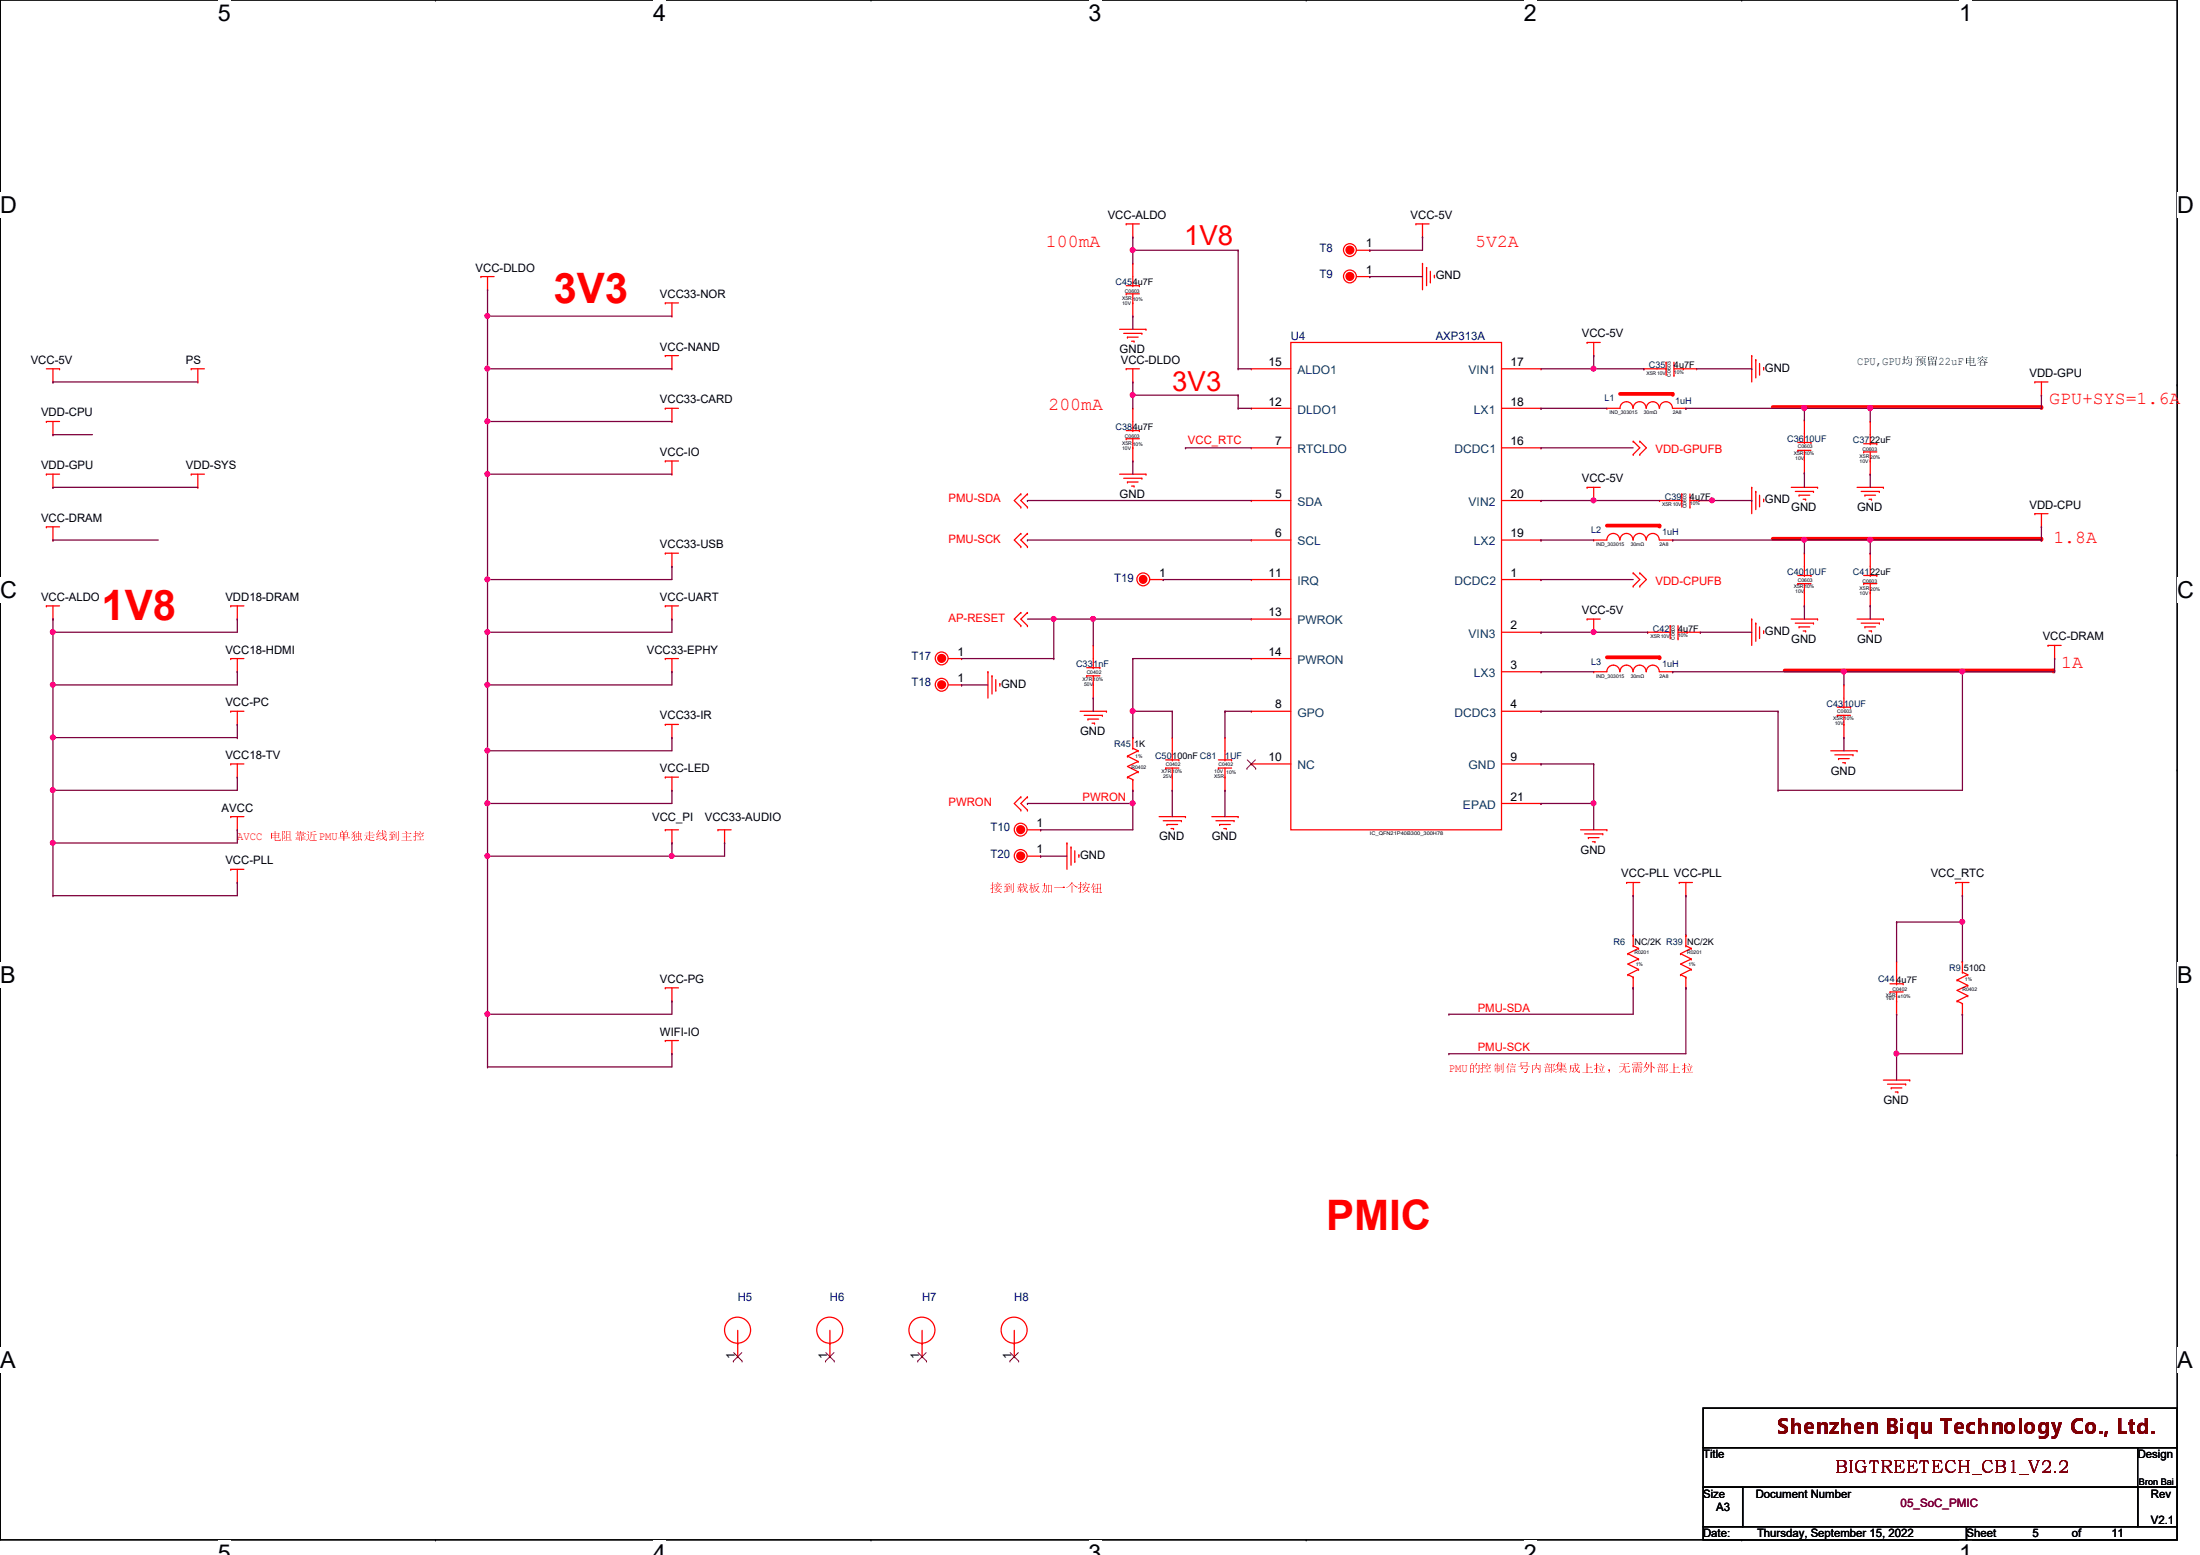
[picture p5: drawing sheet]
<svg xmlns="http://www.w3.org/2000/svg" width="297mm" height="210mm" viewBox="0 0 297 210" stroke-linecap="round" stroke-linejoin="round" font-family="sans-serif">
<path d="M0 0h294v207.9h-294z" fill="none" stroke="#000" stroke-width=".17"/>
<g fill="#fff">
<path d="M29.4 0h1.8v3.5h-1.8z"/>
<path d="M29.4 207.9h1.8v2h-1.8z"/>
</g>
<path d="M58.8 0h.1M58.8 207.9h.1" fill="none" stroke="#000" stroke-width=".17"/>
<g fill="#fff">
<path d="M88.2 0h1.7v3.5h-1.7z"/>
<path d="M88.2 207.9h1.7v2h-1.7z"/>
</g>
<path d="M117.6 0h.1M117.6 207.9h.1" fill="none" stroke="#000" stroke-width=".17"/>
<g fill="#fff">
<path d="M147 0h1.7v3.5h-1.7z"/>
<path d="M147 207.9h1.7v2h-1.7z"/>
</g>
<path d="M176.4 0h.1M176.4 207.9h.1" fill="none" stroke="#000" stroke-width=".17"/>
<g fill="#fff">
<path d="M205.7 0h1.8v3.5h-1.8z"/>
<path d="M205.7 207.9h1.8v2h-1.8z"/>
</g>
<path d="M235.2 0h.1M235.2 207.9h.1" fill="none" stroke="#000" stroke-width=".17"/>
<g fill="#fff">
<path d="M264.5 0h1.8v3.5h-1.8z"/>
<path d="M264.5 207.9h1.8v2h-1.8z"/>
<path d="M0 26h2.3v3.4h-2.3z"/>
<path d="M294 26h2.2v3.4h-2.2z"/>
<path d="M0 77.9h2.3v3.5h-2.3z"/>
<path d="M294 77.9h2.2v3.5h-2.2z"/>
</g>
<path d="M0 51.9h.1M294 51.9h.1" fill="none" stroke="#000" stroke-width=".17"/>
<g fill="#fff">
<path d="M0 129.9h2.1v3.4h-2.1z"/>
<path d="M294 129.9h2v3.4h-2z"/>
</g>
<path d="M0 103.9h.1M294 103.9h.1" fill="none" stroke="#000" stroke-width=".17"/>
<g fill="#fff">
<path d="M0 181.8h2.1v3.5h-2.1z"/>
<path d="M294 181.8h2v3.5h-2z"/>
</g>
<path d="M0 155.9h.1M294 155.9h.1" fill="none" stroke="#000" stroke-width=".17"/>
<path d="M239.3 72.7h36.3" fill="none" stroke="#f00" stroke-width=".51"/>
<circle cx="275.6" cy="72.7" r=".25" fill="#f00"/>
<path d="M239.3 54.9h36.3" fill="none" stroke="#f00" stroke-width=".51"/>
<circle cx="275.6" cy="54.9" r=".25" fill="#f00"/>
<path d="M241 90.5h36.2" fill="none" stroke="#f00" stroke-width=".51"/>
<circle cx="277.2" cy="90.5" r=".25" fill="#f00"/>
<g fill="none" stroke="#f00" stroke-width=".17">
<path d="M64.9 37.3h.1M64.9 37.3h1.8M65.8 39.1h.1M65.8 37.3v1.8M152.1 30.2h.1M152.1 30.2h1.7M152.9 32h.1M152.9 30.2v1.8M191.2 30.2h.1M191.2 30.2h1.8M192.1 32h.1M192.1 35.6h.1"/>
<path d="M192.1 30.2v1.8M192.1 35.6v3.5M192.6 36.1h.1M192.6 36.1v2.5M193.1 38.1h.1M193.1 36.6v1.5M193.7 37.2h.1M193.7 37.2v.3M6.3 56.9h.1M6.3 49.8h1.7M6.3 56.9h1.7M7.2 51.6h.1"/>
<path d="M7.2 58.7h.1M7.2 49.8v1.8M7.2 56.9v1.8M8 49.8h.1M25.8 49.8h.1M25.8 49.8h1.8M26.7 51.6h.1M26.7 49.8v1.8M89.8 40.9h.1M89.8 55.1h.1M89.8 48h.1M89.8 40.9h1.8"/>
<path d="M89.8 55.1h1.8M89.8 48h1.8M90.7 42.7h.1M90.7 56.9h.1M90.7 49.8h.1M90.7 40.9v1.8M90.7 48v1.8M90.7 55.1v1.8M151.2 44.4h3.5M151.7 45h2.5M152.1 49.8h.1M152.1 49.8h1.7"/>
<path d="M152.2 45.5h.1M152.2 45.5h1.5M152.8 46.1h.3M152.9 51.6h.1M152.9 49.8v1.8M153.1 46.1h.1M154.2 45h.1M154.7 44.4h.1M214.3 46.2h.1M214.3 46.2h1.8M215.2 48h.1M215.2 46.2v1.8"/>
<path d="M218.7 55.1a.87 .87 0 0 1 .9-.9 .87 .87 0 0 1 .9 .9M220.5 59.6h.1M220.5 55.1a.87 .87 0 0 1 .9-.9 .87 .87 0 0 1 .8 .9M220.5 59.6l.9 .9-.9 .8M221.4 59.6h.1M221.4 59.6l.9 .9-.9 .8M222.3 55.1a.87 .87 0 0 1 .9-.9 .87 .87 0 0 1 .8 .9M224.1 55.1a.87 .87 0 0 1 .8-.9 .87 .87 0 0 1 .9 .9M236.5 48h.1M236.5 48v3.6M237.1 48.6h.1M237.1 48.6v2.4"/>
<path d="M237.6 50.5h.1M237.6 49.1v1.4M238.1 49.6h.1M238.1 49.6v.4M274.7 51.6h.1M274.7 51.6h1.8M275.6 53.3h.1M275.6 51.6v1.7M6.3 71.1h.1M6.3 64h.1M6.3 64h1.7M6.3 71.1h1.7"/>
<path d="M7.2 72.9h.1M7.2 65.8h.1M7.2 64v1.8M7.2 71.1v1.8M25.8 64h.1M25.8 64h1.8M26.7 65.8h.1M26.7 64v1.8M89.8 62.2h.1M89.8 74.7h.1M89.8 62.2h1.8M89.8 74.7h1.8"/>
<path d="M90.7 64h.1M90.7 76.5h.1M90.7 62.2v1.8M90.7 74.7v1.8M137.8 72h.1M137.8 73.8h.1M137.8 66.7h.1M137.8 68.5h.1M137.8 72l-.9 .9 .9 .9M137.8 66.7l-.9 .9 .9 .9M138.7 72h.1M138.7 73.8h.1"/>
<path d="M138.7 66.7h.1M138.7 68.5h.1M138.7 72l-.9 .9 .9 .9M138.7 66.7l-.9 .9 .9 .9M151.2 64h3.5M151.7 64.6h2.5M152.2 65.1h.1M152.2 65.1h1.5M152.8 65.6h.3M153.1 65.6h.1M154.2 64.6h.1M154.7 64h.1"/>
<path d="M214.3 65.8h.1M214.3 65.8h1.8M215.2 67.6h.1M215.2 65.8v1.8M220.5 61.3h.1M220.5 77.3h.1M220.5 79.1h.1M220.5 77.3l.9 .9-.9 .9M221.4 61.3h.1M221.4 77.3h.1M221.4 79.1h.1M221.4 77.3l.9 .9-.9 .9"/>
<path d="M224.1 67.6h.1M224.1 67.6h3M227.1 67.6h.1M227.1 66.7h.1M227.1 66.7v1.8M228.2 68.5h.1M228.2 67.6h3M228.2 66.7v1.8M229.4 67.6h.1M231.2 67.6h.1M236.5 65.8h.1M236.5 65.8v3.5"/>
<path d="M237.1 66.3h.1M237.1 66.3v2.5M237.6 68.3h.1M237.6 66.8v1.5M238.1 67.4h.1M238.1 67.4v.3M241.8 65.8h3.6M242.4 66.3h2.5M242.7 78.8h.1M242.7 77.7h1.8M242.7 78.8h1.8M242.9 66.8h.1"/>
<path d="M242.9 66.8h1.4M243.5 67.4h.3M243.6 77.7h.1M243.6 74.7h.1M243.6 74.7v3M243.6 78.8v3M243.8 67.4h.1M244.5 77.7h.1M244.9 66.3h.1M245.4 65.8h.1M250.7 65.8h3.6M251.3 66.3h2.4"/>
<path d="M251.8 66.8h.1M251.8 66.8h1.4M252.3 67.4h.4M252.7 67.4h.1M253.7 66.3h.1M254.3 65.8h.1M274.7 69.3h.1M274.7 69.3h1.8M275.6 71.1h.1M275.6 69.3v1.8M6.3 81.8h.1M6.3 81.8h1.7"/>
<path d="M7.2 83.6h.1M7.2 81.8v1.8M31.2 81.8h.1M31.2 88.9h.1M31.2 96h.1M31.2 96h1.7M31.2 81.8h1.7M31.2 88.9h1.7M32 83.6h.1M32 90.7h.1M32 97.8h.1M32 81.8v1.8"/>
<path d="M32 88.9v1.8M32 96v1.8M89.8 97.8h.1M89.8 81.8h.1M89.8 88.9h.1M89.8 81.8h1.8M89.8 88.9h1.8M89.8 97.8h1.8M90.7 99.6h.1M90.7 83.6h.1M90.7 90.7h.1M90.7 81.8v1.8"/>
<path d="M90.7 88.9v1.8M90.7 97.8v1.8M133.4 90.7h.1M133.4 90.7v3.5M133.9 91.2h.1M133.9 91.2v2.5M134.4 93.2h.1M134.4 91.7v1.5M135 92.3h.1M135 92.3v.3M137.8 82.7h.1M137.8 84.5h.1"/>
<path d="M137.8 82.7l-.9 .9 .9 .9M138.7 82.7h.1M138.7 84.5h.1M138.7 82.7l-.9 .9 .9 .9M145.8 96h3.6M146.4 96.6h2.4M146.9 97.1h.1M146.9 97.1h1.4M147.4 97.6h.4M147.8 97.6h.1M148.8 96.6h.1M149.4 96h.1"/>
<path d="M214.3 83.6h.1M214.3 83.6h1.8M215.2 85.3h.1M215.2 83.6v1.7M236.5 83.6h.1M236.5 83.6v3.5M237.1 84.1h.1M237.1 84.1v2.5M237.6 86.1h.1M237.6 84.6v1.5M238.1 85.2h.1M238.1 85.2v.3"/>
<path d="M241.8 83.6h3.6M242.4 84.1h2.5M242.9 84.6h.1M242.9 84.6h1.4M243.5 85.2h.3M243.6 80h.1M243.6 81.8h.1M243.8 85.2h.1M244.9 84.1h.1M245.4 83.6h.1M250.7 83.6h3.6M251.3 84.1h2.4"/>
<path d="M251.8 84.6h.1M251.8 84.6h1.4M252.3 85.2h.4M252.7 85.2h.1M253.7 84.1h.1M254.3 83.6h.1M276.5 87.1h.1M276.5 87.1h1.8M277.4 88.9h.1M277.4 87.1v1.8M31.2 103.1h.1M31.2 110.2h.1"/>
<path d="M31.2 117.3h.1M31.2 110.2h1.7M31.2 103.1h1.7M31.2 117.3h1.7M32 104.9h.1M32 112h.1M32 119.1h.1M32 103.1v1.8M32 110.2v1.8M32 117.3v1.8M89.8 104.9h.1M89.8 112h.1"/>
<path d="M89.8 112h1.8M89.8 104.9h1.8M90.7 106.7h.1M90.7 113.8h.1M90.7 104.9v1.8M90.7 112v1.8M96.9 112h.1M96.9 112h1.8M97.8 113.8h.1M97.8 112v1.8M137.8 107.6h.1M137.8 109.3h.1"/>
<path d="M137.8 107.6l-.9 .9 .9 .8M138.7 107.6h.1M138.7 109.3h.1M138.7 107.6l-.9 .9 .9 .8M144.1 113.8h.1M144.1 113.8v3.5M144.6 114.3h.1M144.6 114.3v2.5M145.1 116.3h.1M145.1 114.9v1.4M145.7 115.4h.1M145.7 115.4v.3"/>
<path d="M156.5 110.2h3.6M157.1 110.8h2.4M157.6 111.3h.1M157.6 111.3h1.4M158.1 111.8h.4M158.5 111.8h.1M159.5 110.8h.1M160.1 110.2h.1M163.6 110.2h3.6M164.2 110.8h2.4M164.7 111.3h.1M164.7 111.3h1.4"/>
<path d="M165.2 111.8h.4M165.6 111.8h.1M166.6 110.8h.1M167.2 110.2h.1M213.4 112h3.6M213.9 112.6h2.5M214.5 113.1h.1M214.5 113.1h1.4M215 113.6h.3M215.3 113.6h.1M216.4 112.6h.1M217 112h.1"/>
<path d="M219.6 119.1h.1M219.6 119.1h1.8M220.5 119.1v1.8M226.7 119.1h.1M226.7 119.1h1.8M227.6 119.1v1.8M247.2 101.3h3.5M247.7 101.9h2.5M248.2 102.4h.1M248.2 102.4h1.5M248.8 103h.3M249.1 103h.1"/>
<path d="M250.2 101.9h.1M250.7 101.3h.1M264.1 119.1h.1M264.1 119.1h1.7M265 119.1v1.8M89.8 133.3h.1M89.8 133.3h1.8M90.7 135.1h.1M90.7 133.3v1.8M219.8 128.7h.1M219.8 131.6h.1M219.8 128.7l1.4 .8"/>
<path d="M219.8 131.6l.7 .3M220.5 120.9h.1M220.5 126.2h.1M220.5 127.7h.1M220.5 133.3h.1M220.5 131.9h.1M220.5 126.2v1.5M220.5 131.9v1.4M220.5 127.7l.7 .3M221.2 128h.1M221.2 129.5h.1M221.2 130.9h.1"/>
<path d="M221.2 128l-1.4 .7M221.2 129.5l-1.4 .6 1.4 .8M221.2 130.9l-1.4 .7M226.9 128.7h.1M226.9 131.6h.1M226.9 128.7l1.4 .8M226.9 131.6l.7 .3M227.6 120.9h.1M227.6 126.2h.1M227.6 127.7h.1M227.6 133.3h.1M227.6 131.9h.1"/>
<path d="M227.6 126.2v1.5M227.6 131.9v1.4M227.6 127.7l.7 .3M228.3 128h.1M228.3 129.5h.1M228.3 130.9h.1M228.3 128l-1.4 .7M228.3 129.5l-1.4 .6 1.4 .8M228.3 130.9l-1.4 .7M255.2 133.9h.1M255.2 132.8h1.8M255.2 133.9h1.8"/>
<path d="M256.1 135.1h.1M256.1 132.8h.1M256.1 129.8h.1M256.1 136.9h.1M256.1 129.8v3M256.1 133.9v3M257 132.8h.1M265 120.9h.1M89.8 140.5h.1M89.8 140.5h1.8M90.7 142.2h.1M90.7 140.5v1.7"/>
<path d="M254.3 145.8h3.5M254.8 146.3h2.5M255.4 146.9h.1M255.4 146.9h1.4M255.9 147.4h.3M256.2 147.4h.1M257.3 146.3h.1M257.8 145.8h.1"/>
</g>
<path d="M230 190.1h64v5.3h-64zM230 195.4h64v5.3h-64zM288.6 195.4h.1M288.6 195.4v5.3M230 200.7h5.3v5.4h-5.3zM230 206.1h35.5v1.8h-35.5zM235.3 200.7h53.3v5.4h-53.3zM265.5 206.1h28.5v1.8h-28.5zM288.6 200.7h5.4v5.4h-5.4z" fill="none" stroke="#000" stroke-width=".17"/>
<path d="M218.7 53.2h7.1" fill="none" stroke="#f00" stroke-width=".51"/>
<circle cx="225.8" cy="53.2" r=".25" fill="#f00"/>
<g fill="none" stroke="#f00" stroke-width=".17">
<path d="M217 55.1h.1M217 55.1h1.7M225.8 55.1h1.8M227.6 55.1h.1"/>
<circle cx="137.8" cy="115.5" r=".87"/>
</g>
<circle cx="137.8" cy="115.5" r=".54" fill="#f00"/>
<g fill="none" stroke="#f00" stroke-width=".17">
<path d="M138.7 115.6h1.8M140.5 115.6h.1"/>
<circle cx="127.1" cy="92.4" r=".87"/>
<circle cx="137.8" cy="115.5" r=".54"/>
</g>
<circle cx="127.1" cy="92.4" r=".54" fill="#f00"/>
<g fill="none" stroke="#f00" stroke-width=".17">
<path d="M222 49.8h.1M222 49.8h3M225 49.8h.1M225 48.9h.1M225 48.9v1.8M226 50.7h.1M226 49.8h3.1M226 48.9v1.8M227.3 49.8h.1M229.1 49.8h.1M128.1 92.5h1.7M129.8 92.5h.1"/>
<circle cx="154.4" cy="78.2" r=".87"/>
<circle cx="127.1" cy="92.4" r=".54"/>
</g>
<circle cx="154.3" cy="78.2" r=".52" fill="#f00"/>
<g fill="none" stroke="#f00" stroke-width=".17">
<path d="M251.6 59.9h1.8M252.5 59.9h.1M252.5 56.9h.1M252.5 56.9v3M253.4 59.9h.1M155.3 78.2h1.8M157.1 78.2h.1M251.6 61h.1M251.6 61h1.8M252.5 62.2h.1M252.5 64h.1M252.5 61v3"/>
<path d="M264.2 132.3h.1M264.2 135.1h.1M264.2 132.3l1.5 .7M264.2 135.1l.8 .4M265 129.8h.1M265 131.2h.1M265 136.9h.1M265 135.5h.1M265 129.8v1.4M265 135.5v1.4M265 131.2l.7 .4M265.7 131.6h.1"/>
<path d="M265.7 133h.1M265.7 134.4h.1M265.7 131.6l-1.5 .7M265.7 133l-1.5 .7 1.5 .7M265.7 134.4l-1.5 .7M99.6 179.6v3.5M99.6 181.4h.1M99.6 183.1h.1"/>
<circle cx="154.3" cy="78.2" r=".52"/>
<circle cx="137.8" cy="112" r=".87"/>
<circle cx="99.6" cy="179.6" r="1.76"/>
</g>
<path d="M99 183.7h.1M99.1 182.6l1.1 1.1M100.2 182.6l-1.2 1.1M100.2 183.7h.1" fill="none" stroke="#7f3f00" stroke-width=".14"/>
<circle cx="137.8" cy="112" r=".54" fill="#f00"/>
<g fill="none" stroke="#f00" stroke-width=".17">
<path d="M152.1 39.7h.1M152.1 38.6h1.7M152.1 39.7h1.7M152.9 38.6h.1M152.9 35.6h.1M152.9 35.6v3M152.9 39.7v3M153.8 38.6h.1M152.9 40.9h.1M152.9 42.7h.1M242.7 59.7h1.8M243.6 59.7h.1"/>
<path d="M243.6 56.7h.1M243.6 56.7v3M244.5 59.7h.1M242.7 60.8h.1M242.7 60.8h1.8M243.6 62.1h.1M243.6 63.8h.1M243.6 60.8v3M251.6 78.8h.1M251.6 77.7h1.8M251.6 78.8h1.8M252.5 77.7h.1"/>
<path d="M252.5 74.7h.1M252.5 74.7v3M252.5 78.8v3M253.4 77.7h.1M158.3 99.6h.1M158.3 99.6v3M217 90.7a.87 .87 0 0 1 .8-.9 .87 .87 0 0 1 .9 .9M218.7 90.7a.87 .87 0 0 1 .9-.9 .87 .87 0 0 1 .9 .9M220.5 90.7a.87 .87 0 0 1 .9-.9 .87 .87 0 0 1 .8 .9M222.3 90.7a.87 .87 0 0 1 .9-.9 .87 .87 0 0 1 .8 .9M222.5 85.3h.1M222.5 85.3h3"/>
<path d="M225.5 85.3h.1M225.5 84.5h.1M225.5 84.5v1.7M226.6 86.2h.1M226.6 85.3h3M226.6 84.5v1.7M227.8 85.3h.1M229.6 85.3h.1M248.1 96.6h.1M248.1 95.5h1.7M248.1 96.6h1.7M249 97.8h.1"/>
<path d="M249 95.5h.1M249 92.5h.1M249 99.6h.1M249 92.5v3M249 96.6v3M249.8 95.5h.1M252.5 80h.1M252.5 81.8h.1M138.7 112h1.8M140.5 112h.1M157.4 103.7h.1M157.4 102.6h1.8"/>
<path d="M157.4 103.7h1.8M158.3 104.9h.1M158.3 102.6h.1M158.3 106.7h.1M158.3 103.7v3M159.2 102.6h.1M124.5 179.6v3.5M124.5 181.4h.1M124.5 183.1h.1"/>
<circle cx="137.8" cy="112" r=".54"/>
<circle cx="124.5" cy="179.6" r="1.76"/>
</g>
<path d="M123.9 183.7h.1M123.9 182.6l1.2 1.1M125 182.6l-1.1 1.1M125.1 183.7h.1" fill="none" stroke="#7f3f00" stroke-width=".14"/>
<path d="M217 88.7h7.1" fill="none" stroke="#f00" stroke-width=".51"/>
<circle cx="224.1" cy="88.7" r=".25" fill="#f00"/>
<g fill="none" stroke="#f00" stroke-width=".17">
<path d="M168.9 49.8h.1M168.9 55.1h.1M168.9 49.8h5.4M168.9 55.1h5.4M174.3 46.2h28.4v65.8h-28.4zM202.7 49.8h5.4M202.7 55.1h5.4M208.1 49.8h.1M208.1 55.1h.1M168.9 60.5h.1M168.9 67.6h.1M168.9 72.9h.1"/>
<path d="M168.9 78.2h.1M168.9 60.5h5.4M168.9 67.6h5.4M168.9 72.9h5.4M168.9 78.2h5.4M202.7 60.5h5.4M202.7 67.6h5.4M202.7 72.9h5.4M202.7 78.2h5.4M208.1 60.5h.1M208.1 67.6h.1M208.1 72.9h.1"/>
<path d="M208.1 78.2h.1M168.9 83.6h.1M168.9 88.9h.1M168.9 96h.1M168.9 96h5.4M168.9 83.6h5.4M168.9 88.9h5.4M202.7 90.7h5.4M202.7 85.3h5.4M202.7 96h5.4M208.1 85.3h.1M208.1 90.7h.1"/>
<path d="M208.1 96h.1M215.2 90.7h.1M215.2 90.7h1.8M224.1 90.7h1.7M225.8 90.7h.1M168.9 103.1h.1M168.9 103.1h5.4M202.7 103.1h5.4M202.7 108.5h5.4M208.1 103.1h.1M208.1 108.5h.1"/>
<circle cx="182.3" cy="33.8" r=".87"/>
</g>
<path d="M168.4 103.7h.1M168.4 102.6l1.1 1.1M169.5 102.6l-1.1 1.1M169.5 103.7h.1" fill="none" stroke="#7f3f00" stroke-width=".14"/>
<circle cx="182.3" cy="33.8" r=".54" fill="#f00"/>
<g fill="none" stroke="#f00" stroke-width=".17">
<path d="M183.2 33.8h1.8M185 33.8h.1M152.1 59.2h.1M152.1 58.1h1.7M152.1 59.2h1.7M152.9 58.1h.1M152.9 55.1h.1M152.9 55.1v3M152.9 59.2v3M153.8 58.1h.1M152.9 60.5h.1M152.9 62.2h.1"/>
<path d="M217 72.9a.87 .87 0 0 1 .8-.9 .87 .87 0 0 1 .9 .9M218.7 72.9a.87 .87 0 0 1 .9-.9 .87 .87 0 0 1 .9 .9M220.5 72.9a.87 .87 0 0 1 .9-.9 .87 .87 0 0 1 .8 .9M222.3 72.9a.87 .87 0 0 1 .9-.9 .87 .87 0 0 1 .8 .9M152.9 99.6h.1M152.9 99.6v1.4M152.2 102.1h.1M152.2 104.9h.1M152.2 102.1l1.5 .7M152.2 104.9l.7 .3M152.9 101h.1M152.9 106.7h.1"/>
<path d="M152.9 105.2h.1M152.9 105.2v1.5M152.9 101l.8 .3M153.7 101.3h.1M153.7 102.8h.1M153.7 104.2h.1M153.7 101.3l-1.5 .8M153.7 102.8l-1.5 .7 1.5 .7M153.7 104.2l-1.5 .7"/>
<circle cx="182.3" cy="33.8" r=".54"/>
</g>
<path d="M217 71h7.1" fill="none" stroke="#f00" stroke-width=".51"/>
<circle cx="224.1" cy="71" r=".25" fill="#f00"/>
<g fill="none" stroke="#f00" stroke-width=".17">
<path d="M215.2 72.9h.1M215.2 72.9h1.8M224.1 72.9h1.7M225.8 72.9h.1M146.7 91.2h.1M146.7 90.1h1.8M146.7 91.2h1.8M147.6 92.5h.1M147.6 90.1h.1M147.6 87.1h.1M147.6 94.2h.1M147.6 87.1v3"/>
<path d="M147.6 91.2v3M148.5 90.1h.1M112.1 179.6v3.5M112.1 181.4h.1M112.1 183.1h.1"/>
<circle cx="182.3" cy="37.3" r=".87"/>
<circle cx="112" cy="179.6" r="1.76"/>
</g>
<path d="M111.5 183.7h.1M111.5 182.6l1.1 1.1M112.6 182.6l-1.1 1.1M112.6 183.7h.1" fill="none" stroke="#7f3f00" stroke-width=".14"/>
<circle cx="182.3" cy="37.3" r=".54" fill="#f00"/>
<g fill="none" stroke="#f00" stroke-width=".17">
<path d="M183.2 37.3h1.8M185 37.3h.1M165.4 99.6h.1M165.4 99.6v3M164.5 103.7h.1M164.5 102.6h1.8M164.5 103.7h1.8M165.4 104.9h.1M165.4 102.6h.1M165.4 106.7h.1M165.4 103.7v3M166.3 102.6h.1"/>
<path d="M136.9 179.6v3.5M136.9 181.4h.1M136.9 183.1h.1"/>
<circle cx="182.3" cy="37.3" r=".54"/>
<circle cx="127.1" cy="88.9" r=".87"/>
<circle cx="136.9" cy="179.6" r="1.76"/>
</g>
<path d="M136.4 183.7h.1M136.4 182.6l1.1 1.1M137.5 182.6l-1.1 1.1M137.5 183.7h.1" fill="none" stroke="#7f3f00" stroke-width=".14"/>
<circle cx="127.1" cy="88.9" r=".54" fill="#f00"/>
<g fill="none" stroke="#f00" stroke-width=".17">
<path d="M128.1 88.9h1.7M129.8 88.9h.1"/>
<circle cx="127.1" cy="88.9" r=".54"/>
</g>
<path d="M147.6 83.6h.1M147.6 94.2h.1M147.6 83.6v3.5M147.6 94.2v1.8M147.6 83.6h21.3M265 90.7h.1M265 90.7v16" fill="none" stroke="#7f003f" stroke-width=".17"/>
<circle cx="264.9" cy="90.7" r=".32" fill="#f0f"/>
<circle cx="264.9" cy="90.7" r=".32" fill="none" stroke="#f0f" stroke-width=".17"/>
<path d="M215.2 49.8h6.8M222 49.8h.1" fill="none" stroke="#7f003f" stroke-width=".17"/>
<circle cx="215.2" cy="49.8" r=".32" fill="#f0f"/>
<circle cx="215.2" cy="49.8" r=".32" fill="none" stroke="#f0f" stroke-width=".17"/>
<path d="M229.1 49.8h7.4M236.5 49.8h.1M215.2 67.6h.1M215.2 67.6h8.9M152.9 88.9h.1M152.9 88.9h16M165.4 96h.1M165.4 96h3.5M165.4 96v3.6" fill="none" stroke="#7f003f" stroke-width=".17"/>
<circle cx="215.2" cy="67.5" r=".32" fill="#f0f"/>
<circle cx="215.2" cy="67.5" r=".32" fill="none" stroke="#f0f" stroke-width=".17"/>
<path d="M152.9 33.8h.1M152.9 33.8v1.8M252.5 55.1h.1M252.5 55.1h23.1M229.4 67.6h1.8M231.2 67.6h.1M165.4 106.7h.1M165.4 106.7v3.5" fill="none" stroke="#7f003f" stroke-width=".17"/>
<circle cx="252.5" cy="55.1" r=".32" fill="#f0f"/>
<circle cx="252.5" cy="55.1" r=".32" fill="none" stroke="#f0f" stroke-width=".17"/>
<g fill="none" stroke="#7f003f" stroke-width=".17">
<path d="M227.6 55.1h.1M227.6 55.1h16M208.1 85.3h.1M208.1 96h.1M208.1 90.7h.1M208.1 85.3h7.1M208.1 96h32M208.1 90.7h7.1M229.6 85.3h.1M229.6 85.3h6.9M195.6 136.9h.1M195.6 136.9h24.9"/>
<path d="M195.6 142.2h.1M195.6 142.2h32"/>
</g>
<circle cx="243.6" cy="55.1" r=".32" fill="#f0f"/>
<circle cx="243.6" cy="55.1" r=".32" fill="none" stroke="#f0f" stroke-width=".17"/>
<g fill="none" stroke="#7f003f" stroke-width=".17">
<path d="M275.6 53.3h.1M275.6 53.3v1.8M208.1 60.5h.1M208.1 60.5h12.4M243.6 63.8h.1M243.6 63.8v2M252.5 72.9h23.1M275.6 72.9h.1M240.1 96h.1M240.1 96v10.7M277.4 88.9h.1M277.4 88.9v1.8"/>
<path d="M240.1 106.7h.1M240.1 106.7h24.9M220.5 120.9h.1M220.5 133.3h.1M220.5 120.9v5.3M220.5 133.3v3.6M227.6 120.9h.1M227.6 120.9v5.3"/>
</g>
<circle cx="252.5" cy="72.9" r=".32" fill="#f0f"/>
<circle cx="252.5" cy="72.9" r=".32" fill="none" stroke="#f0f" stroke-width=".17"/>
<path d="M252.5 64h.1M252.5 64v1.8M215.2 85.3h7.3M222.5 85.3h.1M249 99.6h.1M249 99.6v1.7M227.6 133.3h.1M227.6 133.3v8.9" fill="none" stroke="#7f003f" stroke-width=".17"/>
<circle cx="215.2" cy="85.3" r=".32" fill="#f0f"/>
<circle cx="215.2" cy="85.3" r=".32" fill="none" stroke="#f0f" stroke-width=".17"/>
<path d="M152.9 42.7h.1M152.9 42.7v1.7M243.6 72.9h.1M243.6 72.9v1.8M243.6 72.9h8.9M249 90.7h.1M249 90.7v1.8M208.1 103.1h.1M208.1 103.1h7.1M215.2 103.1h.1M215.2 103.1v5.4" fill="none" stroke="#7f003f" stroke-width=".17"/>
<circle cx="215.2" cy="108.4" r=".32" fill="#f0f"/>
<circle cx="215.2" cy="108.4" r=".32" fill="none" stroke="#f0f" stroke-width=".17"/>
<g fill="none" stroke="#7f003f" stroke-width=".17">
<path d="M152.9 32h.1M152.9 32v1.8M152.9 53.3h.1M152.9 53.3h14.3M243.6 55.1h.1M243.6 55.1v1.6M243.6 55.1h8.9M252.5 55.1h.1M252.5 55.1v1.8M152.9 62.2h.1M152.9 62.2v1.8M160.1 60.5h.1"/>
<path d="M160.1 60.5h8.8M225.8 72.9h.1M225.8 72.9h17.8M243.6 81.8h.1M243.6 81.8v1.8M208.1 108.5h.1M208.1 108.5h7.1M215.2 108.5h.1M215.2 108.5v3.5"/>
</g>
<circle cx="243.6" cy="72.9" r=".32" fill="#f0f"/>
<circle cx="243.6" cy="72.9" r=".32" fill="none" stroke="#f0f" stroke-width=".17"/>
<path d="M249 90.7h16M265 90.7h.1" fill="none" stroke="#7f003f" stroke-width=".17"/>
<circle cx="248.9" cy="90.7" r=".32" fill="#f0f"/>
<circle cx="248.9" cy="90.7" r=".32" fill="none" stroke="#f0f" stroke-width=".17"/>
<path d="M152.9 33.8h.1M152.9 33.8h14.3M225.8 90.7h.1M225.8 90.7h23.2" fill="none" stroke="#7f003f" stroke-width=".17"/>
<circle cx="152.9" cy="33.8" r=".32" fill="#f0f"/>
<circle cx="152.9" cy="33.8" r=".32" fill="none" stroke="#f0f" stroke-width=".17"/>
<g fill="none" stroke="#7f003f" stroke-width=".17">
<path d="M208.1 55.1h.1M208.1 55.1h8.9M208.1 49.8h7.1M215.2 49.8h.1M138.7 72.9h.1M138.7 67.6h.1M138.7 72.9h30.2M138.7 67.6h30.2M208.1 72.9h.1M208.1 78.2h.1M208.1 67.6h.1M208.1 72.9h7.1"/>
<path d="M208.1 67.6h7.1M208.1 78.2h12.4M256.1 124.5h.1M256.1 136.9h.1M256.1 124.5h8.9M256.1 124.5v5.3M256.1 136.9v5.3M265 124.5h.1M265 124.5v5.3"/>
</g>
<circle cx="264.9" cy="124.4" r=".32" fill="#f0f"/>
<circle cx="264.9" cy="124.4" r=".32" fill="none" stroke="#f0f" stroke-width=".17"/>
<path d="M265 120.9h.1M265 136.9h.1M265 120.9v3.6M265 136.9v5.3h-8.9M256.1 142.2h.1" fill="none" stroke="#7f003f" stroke-width=".17"/>
<circle cx="256" cy="142.2" r=".32" fill="#f0f"/>
<circle cx="256" cy="142.2" r=".32" fill="none" stroke="#f0f" stroke-width=".17"/>
<path d="M138.7 83.6h3.6M142.3 83.6h.1M152.9 96h.1M152.9 88.9v7.1M256.1 142.2h.1M256.1 142.2v3.6" fill="none" stroke="#7f003f" stroke-width=".17"/>
<circle cx="152.9" cy="96" r=".32" fill="#f0f"/>
<circle cx="152.9" cy="96" r=".32" fill="none" stroke="#f0f" stroke-width=".17"/>
<path d="M167.2 33.8h.1M167.2 33.8v16M152.9 51.6h.1M152.9 51.6v1.7M167.2 49.8h.1M167.2 49.8h1.7" fill="none" stroke="#7f003f" stroke-width=".17"/>
<circle cx="152.9" cy="53.3" r=".32" fill="#f0f"/>
<circle cx="152.9" cy="53.3" r=".32" fill="none" stroke="#f0f" stroke-width=".17"/>
<g fill="none" stroke="#7f003f" stroke-width=".17">
<path d="M7.2 51.6h.1M7.2 51.6h19.5M152.9 53.3h.1M152.9 53.3v1.8M167.2 53.3h.1M167.2 55.1h.1M167.2 53.3v1.8M167.2 55.1h1.7M7.2 106.7h.1M7.2 106.7v7.1M32 104.9h.1M32 112h.1"/>
<path d="M32 104.9v1.8M32 112v1.8M65.8 108.5h.1M65.8 115.6h.1M65.8 115.6h24.9M90.7 106.7h.1M90.7 106.7v1.8h-24.9"/>
</g>
<circle cx="90.7" cy="115.5" r=".32" fill="#f0f"/>
<circle cx="90.7" cy="115.5" r=".32" fill="none" stroke="#f0f" stroke-width=".17"/>
<circle cx="65.8" cy="115.5" r=".32" fill="#f0f"/>
<circle cx="65.8" cy="115.5" r=".32" fill="none" stroke="#f0f" stroke-width=".17"/>
<path d="M7.2 83.6h.1M7.2 99.6h.1M7.2 83.6v1.7M7.2 99.6v7.1M7.2 113.8h.1M7.2 113.8v7.1" fill="none" stroke="#7f003f" stroke-width=".17"/>
<circle cx="7.1" cy="106.7" r=".32" fill="#f0f"/>
<circle cx="7.1" cy="106.7" r=".32" fill="none" stroke="#f0f" stroke-width=".17"/>
<circle cx="7.1" cy="99.5" r=".32" fill="#f0f"/>
<circle cx="7.1" cy="99.5" r=".32" fill="none" stroke="#f0f" stroke-width=".17"/>
<g fill="none" stroke="#7f003f" stroke-width=".17">
<path d="M65.8 42.7h.1M65.8 42.7v7.1M90.7 76.5h.1M90.7 76.5v1.7M32 97.8h.1M32 97.8v1.8M65.8 92.5h.1M65.8 92.5v16M90.7 99.6h.1M90.7 99.6v1.7M65.8 101.3h.1M65.8 115.6v21.3"/>
<path d="M65.8 136.9h.1M90.7 135.1h.1M90.7 135.1v1.8"/>
</g>
<circle cx="65.8" cy="108.4" r=".32" fill="#f0f"/>
<circle cx="65.8" cy="108.4" r=".32" fill="none" stroke="#f0f" stroke-width=".17"/>
<circle cx="65.8" cy="101.3" r=".32" fill="#f0f"/>
<circle cx="65.8" cy="101.3" r=".32" fill="none" stroke="#f0f" stroke-width=".17"/>
<path d="M7.2 58.7h.1M7.2 58.7h5.3M7.2 72.9h.1M7.2 72.9h14.2M7.2 85.3h.1M7.2 99.6h24.8M7.2 85.3v7.2M32 99.6h.1" fill="none" stroke="#7f003f" stroke-width=".17"/>
<circle cx="7.1" cy="85.3" r=".32" fill="#f0f"/>
<circle cx="7.1" cy="85.3" r=".32" fill="none" stroke="#f0f" stroke-width=".17"/>
<path d="M32 90.7h.1M32 90.7v1.8M90.7 83.6h.1M90.7 83.6v1.7M65.8 136.9h.1M65.8 136.9v7.1M65.8 136.9h24.9" fill="none" stroke="#7f003f" stroke-width=".17"/>
<circle cx="65.8" cy="136.9" r=".32" fill="#f0f"/>
<circle cx="65.8" cy="136.9" r=".32" fill="none" stroke="#f0f" stroke-width=".17"/>
<g fill="none" stroke="#7f003f" stroke-width=".17">
<path d="M7.2 65.8h.1M7.2 65.8h19.5M7.2 85.3h.1M7.2 92.5h.1M7.2 92.5h24.8M32 83.6h.1M32 83.6v1.7h-24.8M90.7 90.7h.1M90.7 90.7v1.8M90.7 113.8h.1M90.7 113.8v1.8M65.8 144h.1"/>
<path d="M90.7 142.2h.1M90.7 142.2v1.8h-24.9"/>
</g>
<circle cx="7.1" cy="92.4" r=".32" fill="#f0f"/>
<circle cx="7.1" cy="92.4" r=".32" fill="none" stroke="#f0f" stroke-width=".17"/>
<path d="M7.2 92.5h.1M7.2 92.5v7.1M7.2 106.7h.1M7.2 113.8h.1M7.2 106.7h24.8M7.2 113.8h24.8" fill="none" stroke="#7f003f" stroke-width=".17"/>
<circle cx="7.1" cy="113.8" r=".32" fill="#f0f"/>
<circle cx="7.1" cy="113.8" r=".32" fill="none" stroke="#f0f" stroke-width=".17"/>
<path d="M65.8 42.7h.1M65.8 42.7h24.9" fill="none" stroke="#7f003f" stroke-width=".17"/>
<circle cx="65.8" cy="42.6" r=".32" fill="#f0f"/>
<circle cx="65.8" cy="42.6" r=".32" fill="none" stroke="#f0f" stroke-width=".17"/>
<path d="M65.8 49.8h.1M65.8 49.8v7.1M65.8 49.8h24.9M65.8 108.5h.1M65.8 108.5v7.1" fill="none" stroke="#7f003f" stroke-width=".17"/>
<circle cx="65.8" cy="49.8" r=".32" fill="#f0f"/>
<circle cx="65.8" cy="49.8" r=".32" fill="none" stroke="#f0f" stroke-width=".17"/>
<path d="M65.8 56.9h.1M65.8 56.9h24.9" fill="none" stroke="#7f003f" stroke-width=".17"/>
<circle cx="65.8" cy="56.9" r=".32" fill="#f0f"/>
<circle cx="65.8" cy="56.9" r=".32" fill="none" stroke="#f0f" stroke-width=".17"/>
<path d="M65.8 56.9h.1M65.8 56.9v7.1M65.8 78.2h.1M65.8 78.2h24.9" fill="none" stroke="#7f003f" stroke-width=".17"/>
<circle cx="65.8" cy="78.2" r=".32" fill="#f0f"/>
<circle cx="65.8" cy="78.2" r=".32" fill="none" stroke="#f0f" stroke-width=".17"/>
<path d="M65.8 85.3h.1M65.8 85.3h24.9" fill="none" stroke="#7f003f" stroke-width=".17"/>
<circle cx="65.8" cy="85.3" r=".32" fill="#f0f"/>
<circle cx="65.8" cy="85.3" r=".32" fill="none" stroke="#f0f" stroke-width=".17"/>
<path d="M65.8 64h.1M65.8 64h24.9M32 119.1h.1M32 119.1v1.8h-24.8M65.8 101.3h.1M65.8 101.3h24.9M7.2 120.9h.1" fill="none" stroke="#7f003f" stroke-width=".17"/>
<circle cx="65.8" cy="64" r=".32" fill="#f0f"/>
<circle cx="65.8" cy="64" r=".32" fill="none" stroke="#f0f" stroke-width=".17"/>
<path d="M65.8 78.2h.1M65.8 64v14.2M65.8 92.5h.1M65.8 92.5h24.9" fill="none" stroke="#7f003f" stroke-width=".17"/>
<circle cx="65.8" cy="92.4" r=".32" fill="#f0f"/>
<circle cx="65.8" cy="92.4" r=".32" fill="none" stroke="#f0f" stroke-width=".17"/>
<path d="M65.8 39.1h.1M65.8 39.1v3.6M65.8 78.2h.1M65.8 78.2v14.3M231.2 67.6h5.3M236.5 67.6h.1M65.8 85.3h.1M90.7 115.6h.1M97.8 113.8h.1M97.8 113.8v1.8h-7.1" fill="none" stroke="#7f003f" stroke-width=".17"/>
<circle cx="231.2" cy="67.5" r=".32" fill="#f0f"/>
<circle cx="231.2" cy="67.5" r=".32" fill="none" stroke="#f0f" stroke-width=".17"/>
<path d="M152.9 96h.1M152.9 96v3.6M152.9 96h5.4M158.3 96h.1M158.3 96v3.6M252.5 81.8h.1M252.5 81.8v1.8M138.7 108.5h.1M152.9 106.7h.1M152.9 106.7v1.8h-14.2M158.3 106.7h.1M158.3 106.7v3.5" fill="none" stroke="#7f003f" stroke-width=".17"/>
<circle cx="152.9" cy="108.4" r=".32" fill="#f0f"/>
<circle cx="152.9" cy="108.4" r=".32" fill="none" stroke="#f0f" stroke-width=".17"/>
<g fill="none" stroke="#7f003f" stroke-width=".17">
<path d="M185 33.8h.1M185 37.3h.1M185 37.3h7.1M192.1 32h.1M192.1 32v1.8h-7.1M215.2 48h.1M215.2 48v1.8M252.5 74.7h.1M252.5 72.9v1.8M275.6 71.1h.1M275.6 71.1v1.8M129.8 92.5h.1"/>
<path d="M129.8 92.5h3.6M129.8 88.9h12.5M142.3 88.9h.1M142.3 83.6h.1M142.3 83.6v5.3M142.3 83.6h5.3M147.6 83.6h.1M265 90.7h12.4M277.4 90.7h.1M140.5 112h.1M140.5 115.6h.1M140.5 115.6h3.6"/>
<path d="M152.9 108.5h.1M152.9 108.5v3.5h-12.4"/>
</g>
<circle cx="142.3" cy="83.5" r=".32" fill="#f0f"/>
<circle cx="142.3" cy="83.5" r=".32" fill="none" stroke="#f0f" stroke-width=".17"/>
<circle cx="147.6" cy="83.5" r=".32" fill="#f0f"/>
<circle cx="147.6" cy="83.5" r=".32" fill="none" stroke="#f0f" stroke-width=".17"/>
<path d="M157.1 78.2h.1M157.1 78.2h11.8" fill="none" stroke="#7f003f" stroke-width=".17"/>
<circle cx="264.9" cy="90.7" r=".32" fill="#f0f"/>
<circle cx="264.9" cy="90.7" r=".32" fill="none" stroke="#f0f" stroke-width=".17"/>
<circle cx="215.2" cy="49.8" r=".32" fill="#f0f"/>
<circle cx="215.2" cy="49.8" r=".32" fill="none" stroke="#f0f" stroke-width=".17"/>
<circle cx="215.2" cy="67.5" r=".32" fill="#f0f"/>
<circle cx="215.2" cy="67.5" r=".32" fill="none" stroke="#f0f" stroke-width=".17"/>
<circle cx="252.5" cy="55.1" r=".32" fill="#f0f"/>
<circle cx="252.5" cy="55.1" r=".32" fill="none" stroke="#f0f" stroke-width=".17"/>
<circle cx="243.6" cy="55.1" r=".32" fill="#f0f"/>
<circle cx="243.6" cy="55.1" r=".32" fill="none" stroke="#f0f" stroke-width=".17"/>
<circle cx="252.5" cy="72.9" r=".32" fill="#f0f"/>
<circle cx="252.5" cy="72.9" r=".32" fill="none" stroke="#f0f" stroke-width=".17"/>
<circle cx="215.2" cy="85.3" r=".32" fill="#f0f"/>
<circle cx="215.2" cy="85.3" r=".32" fill="none" stroke="#f0f" stroke-width=".17"/>
<circle cx="215.2" cy="108.4" r=".32" fill="#f0f"/>
<circle cx="215.2" cy="108.4" r=".32" fill="none" stroke="#f0f" stroke-width=".17"/>
<circle cx="243.6" cy="72.9" r=".32" fill="#f0f"/>
<circle cx="243.6" cy="72.9" r=".32" fill="none" stroke="#f0f" stroke-width=".17"/>
<circle cx="248.9" cy="90.7" r=".32" fill="#f0f"/>
<circle cx="248.9" cy="90.7" r=".32" fill="none" stroke="#f0f" stroke-width=".17"/>
<circle cx="152.9" cy="33.8" r=".32" fill="#f0f"/>
<circle cx="152.9" cy="33.8" r=".32" fill="none" stroke="#f0f" stroke-width=".17"/>
<circle cx="264.9" cy="124.4" r=".32" fill="#f0f"/>
<circle cx="264.9" cy="124.4" r=".32" fill="none" stroke="#f0f" stroke-width=".17"/>
<circle cx="256" cy="142.2" r=".32" fill="#f0f"/>
<circle cx="256" cy="142.2" r=".32" fill="none" stroke="#f0f" stroke-width=".17"/>
<circle cx="152.9" cy="96" r=".32" fill="#f0f"/>
<circle cx="152.9" cy="96" r=".32" fill="none" stroke="#f0f" stroke-width=".17"/>
<circle cx="152.9" cy="53.3" r=".32" fill="#f0f"/>
<circle cx="152.9" cy="53.3" r=".32" fill="none" stroke="#f0f" stroke-width=".17"/>
<circle cx="90.7" cy="115.5" r=".32" fill="#f0f"/>
<circle cx="90.7" cy="115.5" r=".32" fill="none" stroke="#f0f" stroke-width=".17"/>
<circle cx="65.8" cy="115.5" r=".32" fill="#f0f"/>
<circle cx="65.8" cy="115.5" r=".32" fill="none" stroke="#f0f" stroke-width=".17"/>
<circle cx="7.1" cy="106.7" r=".32" fill="#f0f"/>
<circle cx="7.1" cy="106.7" r=".32" fill="none" stroke="#f0f" stroke-width=".17"/>
<circle cx="7.1" cy="99.5" r=".32" fill="#f0f"/>
<circle cx="7.1" cy="99.5" r=".32" fill="none" stroke="#f0f" stroke-width=".17"/>
<circle cx="65.8" cy="108.4" r=".32" fill="#f0f"/>
<circle cx="65.8" cy="108.4" r=".32" fill="none" stroke="#f0f" stroke-width=".17"/>
<circle cx="65.8" cy="101.3" r=".32" fill="#f0f"/>
<circle cx="65.8" cy="101.3" r=".32" fill="none" stroke="#f0f" stroke-width=".17"/>
<circle cx="7.1" cy="85.3" r=".32" fill="#f0f"/>
<circle cx="7.1" cy="85.3" r=".32" fill="none" stroke="#f0f" stroke-width=".17"/>
<circle cx="65.8" cy="136.9" r=".32" fill="#f0f"/>
<circle cx="65.8" cy="136.9" r=".32" fill="none" stroke="#f0f" stroke-width=".17"/>
<circle cx="7.1" cy="92.4" r=".32" fill="#f0f"/>
<circle cx="7.1" cy="92.4" r=".32" fill="none" stroke="#f0f" stroke-width=".17"/>
<circle cx="7.1" cy="113.8" r=".32" fill="#f0f"/>
<circle cx="7.1" cy="113.8" r=".32" fill="none" stroke="#f0f" stroke-width=".17"/>
<circle cx="65.8" cy="42.6" r=".32" fill="#f0f"/>
<circle cx="65.8" cy="42.6" r=".32" fill="none" stroke="#f0f" stroke-width=".17"/>
<circle cx="65.8" cy="49.8" r=".32" fill="#f0f"/>
<circle cx="65.8" cy="49.8" r=".32" fill="none" stroke="#f0f" stroke-width=".17"/>
<circle cx="65.8" cy="56.9" r=".32" fill="#f0f"/>
<circle cx="65.8" cy="56.9" r=".32" fill="none" stroke="#f0f" stroke-width=".17"/>
<circle cx="65.8" cy="78.2" r=".32" fill="#f0f"/>
<circle cx="65.8" cy="78.2" r=".32" fill="none" stroke="#f0f" stroke-width=".17"/>
<circle cx="65.8" cy="85.3" r=".32" fill="#f0f"/>
<circle cx="65.8" cy="85.3" r=".32" fill="none" stroke="#f0f" stroke-width=".17"/>
<circle cx="65.8" cy="64" r=".32" fill="#f0f"/>
<circle cx="65.8" cy="64" r=".32" fill="none" stroke="#f0f" stroke-width=".17"/>
<circle cx="65.8" cy="92.4" r=".32" fill="#f0f"/>
<circle cx="65.8" cy="92.4" r=".32" fill="none" stroke="#f0f" stroke-width=".17"/>
<circle cx="231.2" cy="67.5" r=".32" fill="#f0f"/>
<circle cx="231.2" cy="67.5" r=".32" fill="none" stroke="#f0f" stroke-width=".17"/>
<circle cx="152.9" cy="108.4" r=".32" fill="#f0f"/>
<circle cx="152.9" cy="108.4" r=".32" fill="none" stroke="#f0f" stroke-width=".17"/>
<circle cx="142.3" cy="83.5" r=".32" fill="#f0f"/>
<circle cx="142.3" cy="83.5" r=".32" fill="none" stroke="#f0f" stroke-width=".17"/>
<circle cx="147.6" cy="83.5" r=".32" fill="#f0f"/>
<circle cx="147.6" cy="83.5" r=".32" fill="none" stroke="#f0f" stroke-width=".17"/>
<g font-size="5.7" fill="#f00">
<text x="74.7" y="40.9">3V3</text>
<text x="13.7" y="83.7">1V8</text>
<text x="179.1" y="166">PMIC</text>
</g>
<g font-size="3.7" fill="#f00">
<text x="159.9" y="33">1V8</text>
<text x="158.3" y="52.8">3V3</text>
</g>
<g font-size="3.1">
<text x="29.4" y="2.8">5</text>
<text x="88.2" y="2.8">4</text>
<text x="147" y="2.8">3</text>
<text x="205.7" y="2.8">2</text>
<text x="264.5" y="2.8">1</text>
<text x="0" y="28.7">D</text>
<text x="294" y="28.7">D</text>
<text x="0" y="80.7">C</text>
<text x="294" y="80.7">C</text>
<text x="0" y="132.7">B</text>
<text x="294" y="132.7">B</text>
<text x="0" y="184.6">A</text>
<text x="294" y="184.6">A</text>
<text x="29.4" y="210.7">5</text>
<text x="88.2" y="210.7">4</text>
<text x="147" y="210.7">3</text>
<text x="205.7" y="210.7">2</text>
<text x="264.5" y="210.7">1</text>
</g>
<text font-size="2.8" fill="#7f0000" x="239.9" y="193.6">Shenzhen Biqu Technology Co., Ltd.</text>
<g font-size="2.5" fill="#f00">
<text x="141.2" y="33.4">100mA</text>
<text x="199.2" y="33.4">5V2A</text>
<text x="141.6" y="55.3">200mA</text>
<text x="276.7" y="54.6">GPU+SYS=1.6A</text>
<text x="277.2" y="73.2">1.8A</text>
<text x="278.3" y="90.1">1A</text>
</g>
<text font-size="2.4" fill="#7f0000" x="247.7" y="198.9">BIGTREETECH_CB1_V2.2</text>
<g font-size="1.6">
<text x="149.6" y="29.5">VCC-ALDO</text>
<text x="190.5" y="29.5">VCC-5V</text>
<text x="184.4" y="33.4">1</text>
<text x="64.2" y="36.7">VCC-DLDO</text>
<text x="89.1" y="40.2">VCC33-NOR</text>
<text x="184.4" y="37">1</text>
<text x="193.8" y="37.7">GND</text>
<text x="89.1" y="47.3">VCC-NAND</text>
<text x="151.2" y="47.7">GND</text>
<text x="213.6" y="45.6">VCC-5V</text>
<text x="4.1" y="49.1">VCC-5V</text>
<text x="25.1" y="49.1">PS</text>
<text x="151.3" y="49.1">VCC-DLDO</text>
<text x="171.3" y="49.4">15</text>
<text x="204" y="49.4">17</text>
<text x="238.3" y="50.2">GND</text>
<text x="274" y="50.9">VDD-GPU</text>
<text x="5.5" y="56.2">VDD-CPU</text>
<text x="89.1" y="54.4">VCC33-CARD</text>
<text x="171.3" y="54.7">12</text>
<text x="204" y="54.7">18</text>
<text x="5.5" y="63.3">VDD-GPU</text>
<text x="25.1" y="63.3">VDD-SYS</text>
<text x="89.1" y="61.6">VCC-IO</text>
<text x="172.2" y="60.1">7</text>
<text x="204" y="60.1">16</text>
<text x="213.6" y="65.1">VCC-5V</text>
<text x="5.5" y="70.4">VCC-DRAM</text>
<text x="151.2" y="67.2">GND</text>
<text x="172.2" y="67.2">5</text>
<text x="204" y="67.2">20</text>
<text x="238.3" y="67.9">GND</text>
<text x="241.8" y="69">GND</text>
<text x="250.7" y="69">GND</text>
<text x="274" y="68.7">VDD-CPU</text>
<text x="89.1" y="74">VCC33-USB</text>
<text x="156.5" y="77.9">1</text>
<text x="171.3" y="77.9">11</text>
<text x="172.2" y="72.5">6</text>
<text x="204" y="72.5">19</text>
<text x="204" y="77.9">1</text>
<text x="5.5" y="81.1">VCC-ALDO</text>
<text x="30.4" y="81.1">VDD18-DRAM</text>
<text x="89.1" y="81.1">VCC-UART</text>
<text x="171.3" y="83.2">13</text>
<text x="213.6" y="82.9">VCC-5V</text>
<text x="30.4" y="88.2">VCC18-HDMI</text>
<text x="87.3" y="88.2">VCC33-EPHY</text>
<text x="129.3" y="88.5">1</text>
<text x="171.3" y="88.5">14</text>
<text x="204" y="85">2</text>
<text x="238.3" y="85.7">GND</text>
<text x="241.8" y="86.8">GND</text>
<text x="250.7" y="86.8">GND</text>
<text x="275.8" y="86.4">VCC-DRAM</text>
<text x="30.4" y="95.3">VCC-PC</text>
<text x="129.3" y="92.1">1</text>
<text x="135.2" y="92.8">GND</text>
<text x="172.2" y="95.6">8</text>
<text x="204" y="90.3">3</text>
<text x="204" y="95.6">4</text>
<text x="89.1" y="97.1">VCC33-IR</text>
<text x="145.8" y="99.2">GND</text>
<text x="30.4" y="102.4">VCC18-TV</text>
<text x="89.1" y="104.2">VCC-LED</text>
<text x="171.3" y="102.7">10</text>
<text x="204" y="102.7">9</text>
<text x="247.2" y="104.6">GND</text>
<text x="29.9" y="109.6">AVCC</text>
<text x="88.1" y="110.8">VCC_PI</text>
<text x="95.2" y="110.8">VCC33-AUDIO</text>
<text x="140" y="111.6">1</text>
<text x="156.5" y="113.5">GND</text>
<text x="163.6" y="113.5">GND</text>
<text x="204" y="108.1">21</text>
<text x="30.4" y="116.7">VCC-PLL</text>
<text x="140" y="115.2">1</text>
<text x="145.8" y="116">GND</text>
<text x="213.4" y="115.2">GND</text>
<text x="218.9" y="118.4">VCC-PLL VCC-PLL</text>
<text x="260.7" y="118.4">VCC_RTC</text>
<text x="89.1" y="132.7">VCC-PG</text>
<text x="89.1" y="139.8">WIFI-IO</text>
<text x="254.3" y="149">GND</text>
<text x="99.2" y="183.5" transform="rotate(-90 99.2 183.5)">1</text>
<text x="111.7" y="183.5" transform="rotate(-90 111.7 183.5)">1</text>
<text x="124.1" y="183.5" transform="rotate(-90 124.1 183.5)">1</text>
<text x="136.6" y="183.5" transform="rotate(-90 136.6 183.5)">1</text>
<text x="230" y="196.8">Title</text>
<text x="288.6" y="196.8">Design</text>
<text x="230" y="202.2">Size</text>
<text x="231.7" y="204">A3</text>
<text x="237.1" y="202.2">Document Number</text>
<text x="290.4" y="202.2">Rev</text>
<text x="230" y="207.5">Date:</text>
<text x="237.2" y="207.5">Thursday, September 15, 2022</text>
<text x="265.5" y="207.5">Sheet</text>
<text x="274.4" y="207.5">5</text>
<text x="279.7" y="207.5">of</text>
<text x="285.1" y="207.5">11</text>
<text x="290.4" y="205.7">V2.1</text>
</g>
<g font-size="1.6" fill="#00007f">
<text x="178.2" y="34">T8</text>
<text x="178.2" y="37.5">T9</text>
<text x="174.3" y="45.9">U4</text>
<text x="193.8" y="45.9">AXP313A</text>
<text x="150.4" y="78.6">T19</text>
<text x="123.1" y="89.1">T17</text>
<text x="123.1" y="92.7">T18</text>
<text x="133.7" y="112.2">T10</text>
<text x="133.7" y="115.8">T20</text>
<text x="99.6" y="175.7">H5</text>
<text x="112.1" y="175.7">H6</text>
<text x="124.5" y="175.7">H7</text>
<text x="136.9" y="175.7">H8</text>
</g>
<g font-size="1.6" fill="#003f7f">
<text x="175.2" y="50.5">ALDO1</text>
<text x="198.3" y="50.5">VIN1</text>
<text x="175.2" y="55.8">DLDO1</text>
<text x="199" y="55.8">LX1</text>
<text x="175.2" y="61.2">RTCLDO</text>
<text x="196.4" y="61.2">DCDC1</text>
<text x="175.2" y="68.3">SDA</text>
<text x="198.3" y="68.3">VIN2</text>
<text x="175.2" y="73.6">SCL</text>
<text x="199" y="73.6">LX2</text>
<text x="175.2" y="79">IRQ</text>
<text x="196.4" y="79">DCDC2</text>
<text x="175.2" y="84.3">PWROK</text>
<text x="175.2" y="89.6">PWRON</text>
<text x="198.3" y="86.1">VIN3</text>
<text x="199" y="91.4">LX3</text>
<text x="175.2" y="96.7">GPO</text>
<text x="196.4" y="96.7">DCDC3</text>
<text x="175.2" y="103.8">NC</text>
<text x="198.3" y="103.8">GND</text>
<text x="197.5" y="109.2">EPAD</text>
</g>
<text font-size="1.6" fill="#007f00" x="250.7" y="49.2">CPU,GPU均均均22uF电电</text>
<g font-size="1.6" fill="#f00">
<text x="160.4" y="59.9">VCC_RTC</text>
<text x="223.5" y="61.2">VDD-GPUFB</text>
<text x="128.1" y="67.8">PMU-SDA</text>
<text x="128.1" y="73.3">PMU-SCK</text>
<text x="128.1" y="83.9">AP-RESET</text>
<text x="223.5" y="79">VDD-CPUFB</text>
<text x="32" y="113.4">AVCC 电电电电PMU单单单单单单的</text>
<text x="128.1" y="108.8">PWRON</text>
<text x="146.2" y="108.1">PWRON</text>
<text x="133.7" y="120.4">接单接接接接接接接</text>
<text x="199.5" y="136.6">PMU-SDA</text>
<text x="199.5" y="141.9">PMU-SCK</text>
<text x="195.6" y="144.7">PMU的的的的的的的的的的的，无无无的的的</text>
</g>
<text font-size="1.6" fill="#7f003f" x="256.6" y="203.4">05_SoC_PMIC</text>
<g font-size="1.2" fill="#00007f">
<text x="150.6" y="38.5">C454u7F</text>
<text x="222.6" y="49.7">C35</text>
<text x="150.6" y="58">C384u7F</text>
<text x="216.6" y="54.1">L1</text>
<text x="226.2" y="54.5">1uH</text>
<text x="241.3" y="59.6">C3610UF</text>
<text x="250.2" y="59.8">C3722uF</text>
<text x="214.8" y="71.9">L2</text>
<text x="224.8" y="67.5">C39</text>
<text x="224.4" y="72.3">1uH</text>
<text x="241.3" y="77.6">C4010UF</text>
<text x="250.2" y="77.6">C4122uF</text>
<text x="214.8" y="89.7">L3</text>
<text x="223.2" y="85.3">C42</text>
<text x="145.3" y="90">C331nF</text>
<text x="224.4" y="90">1uH</text>
<text x="246.6" y="95.4">C4310UF</text>
<text x="150.4" y="100.9">R45</text>
<text x="156" y="102.5">C50100nF C81</text>
<text x="165.4" y="102.5">1UF</text>
<text x="217.8" y="127.6">R6</text>
<text x="263.2" y="131.1">R9</text>
<text x="253.6" y="132.5">C44</text>
</g>
<g font-size="1.2">
<text x="226" y="49.7">4u7F</text>
<text x="228.2" y="67.5">4u7F</text>
<text x="226.6" y="85.3">4u7F</text>
<text x="153.1" y="100.9">1K</text>
<text x="220.7" y="127.6">NC/2K R39 NC/2K</text>
<text x="265.1" y="131.1">510Ω</text>
<text x="256.1" y="132.7">4u7F</text>
<text x="288.8" y="200.4">Bron Bai</text>
</g>
<g font-size=".7">
<text x="151.5" y="41.2">10V</text>
<text x="151.5" y="40.5">X5R</text>
<text x="151.9" y="39.6">C0603</text>
<text x="152.9" y="40.6">10%</text>
<text x="222.3" y="50.6">X5R 10V</text>
<text x="225.6" y="50.8" transform="rotate(-90 225.6 50.8)">C0603</text>
<text x="226" y="50.4">10%</text>
<text x="151.9" y="59.1">C0603</text>
<text x="217.3" y="55.9">IND_303015</text>
<text x="221.9" y="55.9">30mΩ</text>
<text x="225.8" y="55.9">2A8</text>
<text x="151.5" y="60.7">10V</text>
<text x="151.5" y="60">X5R 10%</text>
<text x="242.2" y="61.4">X5R 10%</text>
<text x="242.4" y="62.1">10V</text>
<text x="242.7" y="60.5">C0603</text>
<text x="251.1" y="62.5">10V</text>
<text x="251.1" y="61.8">X5R 20%</text>
<text x="251.5" y="60.9">C0603</text>
<text x="224.4" y="68.4">X5R 10V</text>
<text x="227.7" y="68.6" transform="rotate(-90 227.7 68.6)">C0603</text>
<text x="228.2" y="68.2">10%</text>
<text x="215.5" y="73.7">IND_303015</text>
<text x="220.2" y="73.7">30mΩ</text>
<text x="224.1" y="73.7">2A8</text>
<text x="242.2" y="79.4">X5R 10%</text>
<text x="242.4" y="80.1">10V</text>
<text x="242.7" y="78.5">C0603</text>
<text x="251.1" y="80.3">10V</text>
<text x="251.1" y="79.6">X5R 20%</text>
<text x="251.5" y="78.7">C0603</text>
<text x="222.8" y="86.1">X5R10V</text>
<text x="226.1" y="86.4" transform="rotate(-90 226.1 86.4)">C0603</text>
<text x="226.6" y="86">10%</text>
<text x="146.2" y="91.9">X7R 10%</text>
<text x="146.4" y="92.5">50V</text>
<text x="146.7" y="91">C0402</text>
<text x="215.5" y="91.5">IND_303015</text>
<text x="220.2" y="91.5">30mΩ</text>
<text x="224.1" y="91.5">2A8</text>
<text x="247.5" y="97.2">X5R 10%</text>
<text x="247.7" y="97.9">10V</text>
<text x="248.1" y="96.3">C0603</text>
<text x="152.8" y="103.8">R0402</text>
<text x="153.3" y="102.3">1%</text>
<text x="156.8" y="104.3">X7R 10%</text>
<text x="157.1" y="105">25V</text>
<text x="157.4" y="103.4">C0402</text>
<text x="164" y="104.3">10V</text>
<text x="164" y="105">X5R</text>
<text x="164.5" y="103.4">C0402</text>
<text x="165.6" y="104.5">10%</text>
<text x="185" y="112.6">IC_QFN21P40B300_300H78</text>
<text x="220.7" y="128.8">R0201</text>
<text x="220.8" y="130.4">1%</text>
<text x="227.8" y="128.8">R0201</text>
<text x="228" y="130.4">1%</text>
<text x="254.6" y="135">16V</text>
<text x="254.6" y="134.5">X5R</text>
<text x="255.5" y="133.8">C0402</text>
<text x="256.2" y="134.7">±10%</text>
<text x="265" y="133.8">R0402</text>
<text x="265.3" y="132.4">1%</text>
</g>
</svg>
